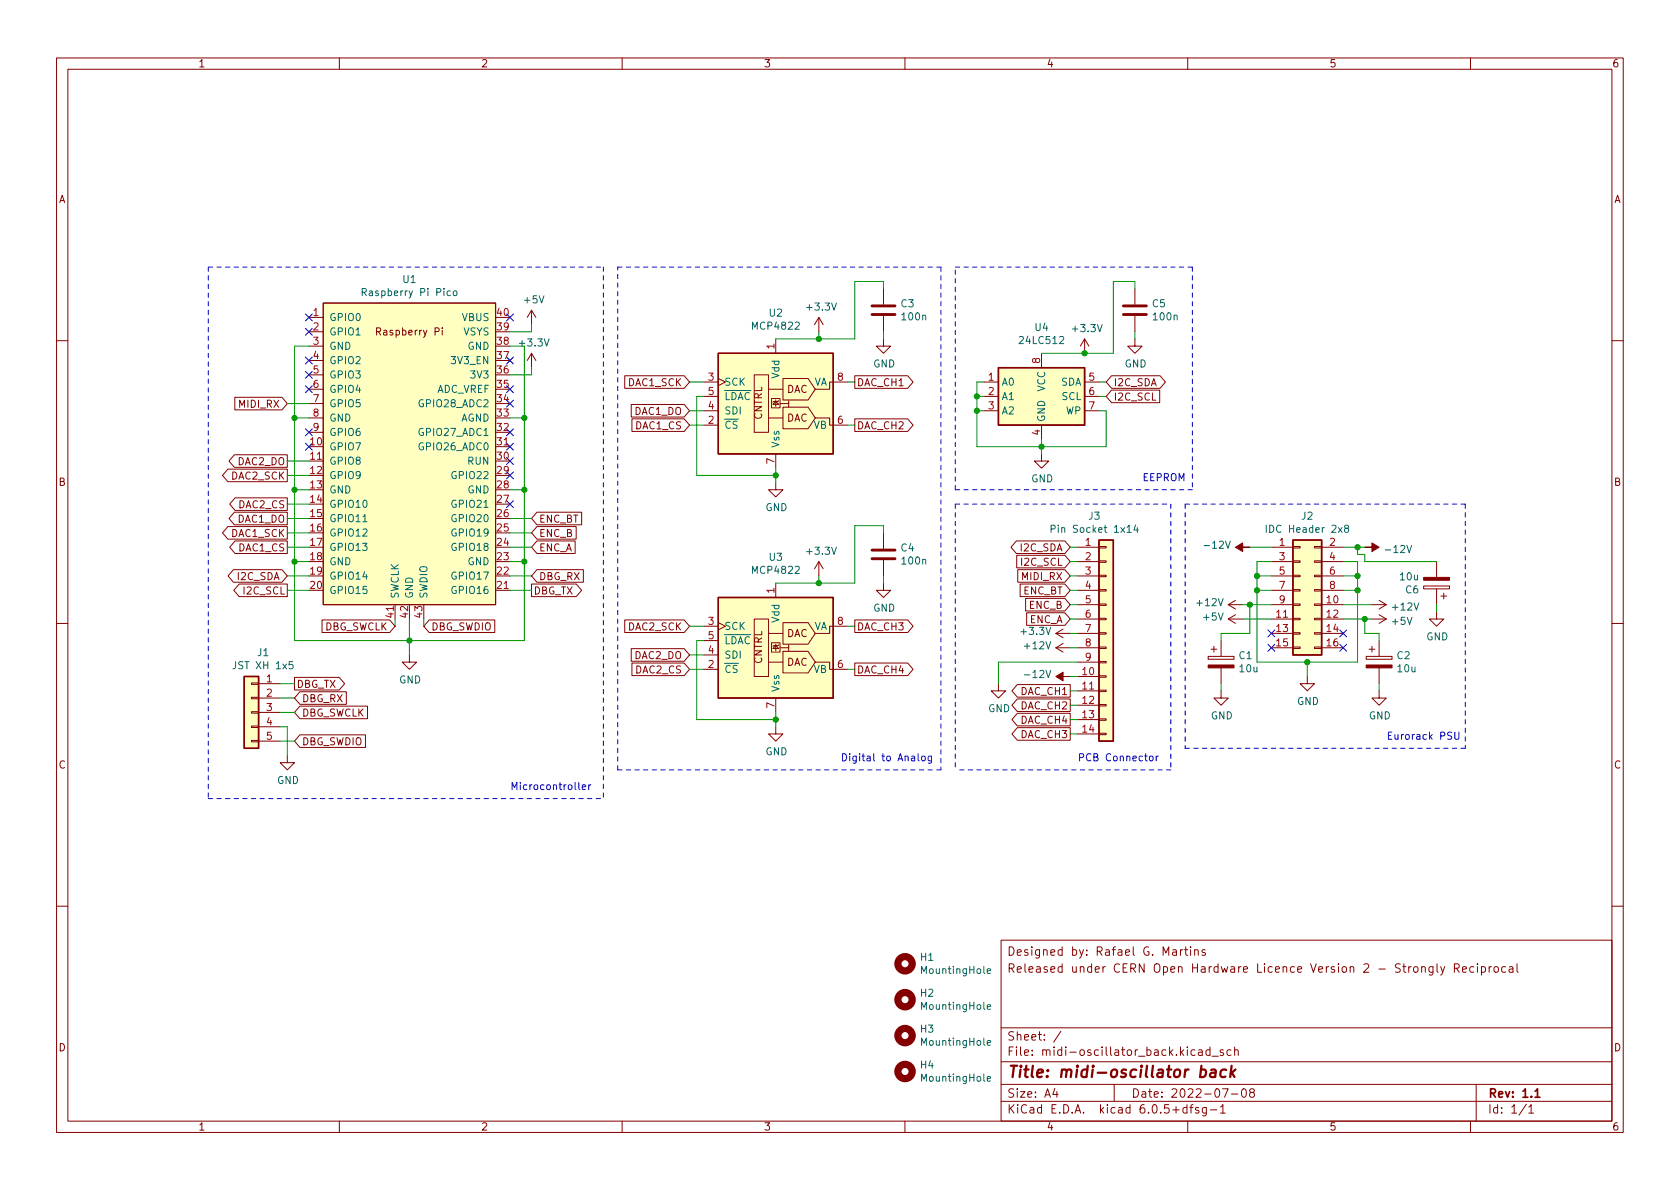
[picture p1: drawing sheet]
<svg xmlns="http://www.w3.org/2000/svg" width="297mm" height="210mm" viewBox="0 0 297 210" stroke-linecap="round" stroke-linejoin="round" font-family="sans-serif">
<g fill="none" stroke="#840000" stroke-width=".18">
<path d="M10 10.2h277v190.1h-277zM12 12.2h273v186.1h-273zM60 10.2v2M110 10.2v2M160 10.2v2M210 10.2v2M260 10.2v2M54.6 56.1h2.5M54.6 58.7h2.5M57.1 53.6h30.5v53.3h-30.5zM78.2 58v.1M78.2 58.4v.8"/>
<path d="M94 54.9v2.5M94 54.9l-.8 1.2M94 54.9l.7 1.2M137.2 59.9v2.6M144.8 56.1l-.8 1.3M144.8 56.1v2.6M144.8 56.1l.7 1.3M156.2 59.9v1.3h1.3l-1.3 1.3-1.3-1.3h1.3M156.2 51v2.8M156.2 55.9v2.8M191.8 59.9l-.8 1.3M191.8 59.9v2.6"/>
<path d="M191.8 59.9l.7 1.3M200.7 59.9v1.3h1.2l-1.2 1.3-1.3-1.3h1.3M200.7 51v2.8M200.7 55.9v2.8M10 60.2h2M41.5 70.3h8.3l1 1.1-1 1.1h-8.3zM54.6 61.2h2.5M54.6 63.7h2.5M54.6 66.3h2.5M54.6 68.8h2.5M54.6 71.4h2.5M54.6 73.9h2.5"/>
<path d="M54.6 76.4h2.5M87.6 79h2.6M94 62.5l-.8 1.2M94 62.5v2.5M94 62.5l.7 1.2M110.5 66.4h10.5l.9 1.2-.9 1.1h-10.5zM111.6 71.5h9.4l.9 1.1-.9 1.1h-9.4zM111.7 74.1h9.3l.9 1.1-.9 1.1h-9.3zM124.5 67.6h2.5M124.5 70.1h2.5M124.5 72.6h2.5M124.5 75.2h2.5"/>
<path d="M127 66.9l1.3 .7-1.3 .6M133.3 66.3h2.6v10.1h-2.6zM135.9 68.8h2.5M135.9 73.9h2.5M136.4 70.5h1.5v1.6h-1.5zM137.2 71l.5 .5h-1zM137.2 70.7v1.2M137.7 70.9l-.2 .1h-.7l-.1 .1M138.4 72h4.5l1.2 1.9-1.2 1.9h-4.5zM138.4 66.9h4.5l1.2 1.9-1.2 1.9h-4.5zM139.4 70.9v.5h-1.5M139.4 71.2v.8"/>
<path d="M144.1 73.9h2.6v1.3h3.2M149.9 67.6h-3.2v1.2h-2.6M151.1 74.1h9.4l.9 1.1-.9 1.1h-9.4zM151.1 66.4h9.4l.9 1.2-.9 1.1h-9.4zM174 67.6h2.5M174 70.1h2.5M174 72.6h2.5M184.1 62.5v2.5M184.1 75.2v2.5M191.8 67.6h2.5M191.8 70.1h2.5M191.8 72.6h2.5"/>
<path d="M196.5 66.4h8.6l1 1.2-1 1.1h-8.6l-.9-1.1zM196.5 69h8.5v2.2h-8.5l-.9-1.1zM285 60.2h2M40.3 83h10.5v2.2h-10.5l-1-1.1zM40.3 93.1h10.5v2.2h-10.5l-1-1.1zM41.4 90.6h9.4v2.2h-9.4l-.9-1.1zM41.4 80.4h9.4v2.2h-9.4l-.9-1.1zM41.6 88h9.2v2.3h-9.2l-1-1.2zM41.6 95.7h9.2v2.2h-9.2l-1-1.1zM54.6 81.5h2.5M94.9 93.1h7v2.2h-7l-.9-1.1zM94.9 90.6h7.9v2.2h-7.9l-.9-1.1z"/>
<path d="M94.9 95.7h6.8v2.2h-6.8l-.9-1.1zM137.2 85.3v1.3h1.2l-1.2 1.3-1.3-1.3h1.3M137.2 80.3v2.5M144.8 99.3v2.5M144.8 99.3l-.8 1.3M144.8 99.3l.7 1.3M156.2 94.2v2.8M156.2 99.1v2.7M179.7 95.7h8.6l.9 1.1-.9 1.1h-8.6l-.9-1.1zM179.8 98.2h8.5l.9 1.1-.9 1.1h-8.5zM184.1 80.3v1.2h1.3l-1.3 1.3-1.2-1.3h1.2M190.5 96.8h3.8"/>
<path d="M190.5 99.3h3.8M194.3 99.2h1.3v.2h-1.3zM194.3 96.6h1.3v.3h-1.3zM224.8 96.8h3.8M224.8 99.3h3.8M228.6 99.2h1.3v.2h-1.3zM228.6 96.6h1.3v.3h-1.3zM232.4 99.2h1.3v.2h-1.3zM232.4 96.6h1.3v.3h-1.3zM233.7 96.8h3.8M233.7 99.3h3.8M254 99.3v2.8"/>
<path d="M10 110.2h2M41.3 100.7h8.5l1 1.1-1 1.2h-8.5l-1-1.2zM42.3 103.3h8.5v2.2h-8.5l-1-1.1zM52.1 119.8h7.9l.9 1.1-.9 1.1h-7.9zM56.9 109.6h12l.9 1.1-.9 1.1h-12zM69.8 106.9v2.6M72.4 115.8v1.3h1.3l-1.3 1.3-1.3-1.3h1.3M75.9 109.6h11.6v2.2h-11.6l-1-1.1zM87.6 104.4h2.6M94 103.3h7.9l.9 1.1-.9 1.1h-7.9zM94.9 100.7h8.2v2.3h-8.2l-.9-1.2zM110.5 109.6h10.5l.9 1.1-.9 1.1h-10.5z"/>
<path d="M111.6 114.7h9.4l.9 1.1-.9 1.1h-9.4zM111.7 117.2h9.3l.9 1.2-.9 1.1h-9.3zM124.5 118.4h2.5M124.5 110.7h2.5M124.5 115.8h2.5M124.5 113.3h2.5M127 110.1l1.3 .6-1.3 .7M133.3 109.5h2.6v10.1h-2.6zM135.9 112h2.5M135.9 117.1h2.5M136.4 113.7h1.5v1.6h-1.5zM137.2 114.2l.5 .5h-1z"/>
<path d="M137.2 103.1v2.6M137.2 113.9v1.2M137.7 114l-.2 .2h-.7l-.1 .1M138.4 115.2h4.5l1.2 1.9-1.2 1.9h-4.5zM138.4 110.1h4.5l1.2 1.9-1.2 1.9h-4.5zM139.4 114v.5h-1.5M139.4 114.4v.8M144.1 117.1h2.6v1.3h3.2M149.9 110.7h-3.2v1.3h-2.6M151.1 117.2h9.4l.9 1.2-.9 1.1h-9.4zM151.1 109.6h9.4l.9 1.1-.9 1.1h-9.4zM156.2 103.1v1.3h1.3l-1.3 1.3-1.3-1.3h1.3"/>
<path d="M179.9 100.7h8.4l.9 1.1-.9 1.2h-8.4zM180.4 103.3h7.9l.9 1.1-.9 1.1h-7.9zM181.3 105.8h7l.9 1.1-.9 1.1h-7zM181.5 108.4h6.8l.9 1.1-.9 1.1h-6.8zM186.7 112h2.5M186.7 114.5h2.5M186.7 114.5l1.3 .8M186.7 112l1.3 .8M188 113.8l-1.3 .7M188 111.2l-1.3 .8M190.5 106.9h3.8M190.5 109.5h3.8"/>
<path d="M190.5 112h3.8M190.5 114.5h3.8M190.5 101.8h3.8M190.5 104.4h3.8M190.5 117.1h3.8M190.5 119.6h3.8M194.3 119.5h1.3v.3h-1.3zM194.3 117h1.3v.2h-1.3zM194.3 114.4h1.3v.3h-1.3zM194.3 111.9h1.3v.2h-1.3zM194.3 109.3h1.3v.3h-1.3zM194.3 106.8h1.3v.3h-1.3z"/>
<path d="M194.3 104.3h1.3v.2h-1.3zM194.3 101.7h1.3v.3h-1.3zM213.6 116.1h4.6v.5h-4.6zM214.1 114.8h1M214.6 114.3v1M215.9 113.3v2.8M215.9 118.1v2.8M217.2 106.9l1.2 .8M217.2 106.9h2.5M217.2 109.5h2.5M217.2 109.5l1.2 .7M218.4 106.2l-1.2 .7"/>
<path d="M218.4 108.7l-1.2 .8M224.8 106.9h3.8M224.8 109.5h3.8M224.8 112h3.8M224.8 114.5h3.8M224.8 101.8h3.8M224.8 104.4h3.8M228.6 114.4h1.3v.3h-1.3zM228.6 111.9h1.3v.2h-1.3zM228.6 109.3h1.3v.3h-1.3zM228.6 106.8h1.3v.3h-1.3zM228.6 104.3h1.3v.2h-1.3z"/>
<path d="M228.6 101.7h1.3v.3h-1.3zM231.1 119.6v1.3h1.3l-1.3 1.3-1.2-1.3h1.2M232.4 114.4h1.3v.3h-1.3zM232.4 111.9h1.3v.2h-1.3zM232.4 109.3h1.3v.3h-1.3zM232.4 106.8h1.3v.3h-1.3zM232.4 104.3h1.3v.2h-1.3zM232.4 101.7h1.3v.3h-1.3zM233.7 106.9h3.8M233.7 109.5h3.8M233.7 112h3.8M233.7 114.5h3.8"/>
<path d="M233.7 101.8h3.8M233.7 104.4h3.8M241.6 116.1h4.5v.5h-4.5zM242.1 114.8h1M242.6 106.9h2.5M242.6 109.5h2.5M242.6 114.3v1M243.8 106.2l1.3 .7M243.8 108.7l1.3 .8M243.8 113.3v2.8M243.8 118.1v2.8M245.1 106.9l-1.3 .8"/>
<path d="M245.1 109.5l-1.3 .7M251.7 103.6h4.6v.5h-4.6zM254 108.2v1.3h1.3l-1.3 1.2-1.3-1.2h1.3M254 104.1v2.8M254.8 105.4h1M255.3 104.9v1M285 110.2h2M44.4 130.9h1.3v.3h-1.3zM44.4 128.4h1.3v.2h-1.3zM44.4 125.9h1.3v.2h-1.3zM44.4 123.3h1.3v.3h-1.3zM44.4 120.8h1.3v.2h-1.3z"/>
<path d="M45.7 120.9h3.8M45.7 123.4h3.8M45.7 126h3.8M45.7 128.5h3.8M45.7 131.1h3.8M50.8 133.6v1.3h1.3l-1.3 1.2-1.3-1.2h1.3M53 124.9h12v2.2h-12l-.9-1.1zM53 122.3h8.2v2.2h-8.2l-.9-1.1zM53 129.9h11.6v2.3h-11.6l-.9-1.1zM137.2 128.5v1.3h1.2l-1.2 1.3-1.3-1.3h1.3M137.2 123.4v2.6M176.5 120.9v1.3h1.3l-1.3 1.2-1.2-1.2h1.2"/>
<path d="M179.9 128.7h9.3v2.2h-9.3l-1-1.1zM179.9 121.1h9.3v2.2h-9.3l-1-1.1zM179.9 126.1h9.3v2.3h-9.3l-1-1.2zM179.9 123.6h9.3v2.2h-9.3l-1-1.1zM190.5 122.2h3.8M190.5 124.7h3.8M190.5 127.2h3.8M190.5 129.8h3.8M194.3 129.7h1.3v.2h-1.3zM194.3 127.1h1.3v.3h-1.3zM194.3 124.6h1.3v.2h-1.3zM194.3 122h1.3v.3h-1.3z"/>
<path d="M215.9 122.2v1.2h1.3l-1.3 1.3-1.3-1.3h1.3M243.8 122.2v1.2h1.3l-1.3 1.3-1.2-1.3h1.2M10 160.2h2M177 166.3h108v32h-108zM207.4 168h.5l.1 .9M208 168.3l-.5 .1a.29 .29 0 0 0-.2 .2 .29 .29 0 0 0 .2 .3h.5M208.7 167.9v1M209.1 167.9l-.2 .1-.2 .2M209.4 167.9h.6M209.6 167.4v1.3l.4 .2M210.5 167.4v.2M210.5 167.9v1"/>
<path d="M211.2 168.1l.2-.2 .4 .1 .1 .9M211.2 167.9v1M213.1 168l-.4-.1-.2 .2 .1 .3 .5 .1v.4h-.6M253.4 170.9v1.2l-.3 .3h-.4M253.4 171l-.5-.1-.3 .3v.4l.2 .3h.6M254.1 170.4v1.3l.2 .2M254.7 170.9l.4 1M255.4 170.9l-.5 1.4-.2 .1M257.1 171.2l.8-.1 .1-.2-.1-.3-.2-.2h-.6v1.5M257.5 171.2l.5 .7M258.6 171.4l.7-.1-.1-.3-.4-.1-.2 .2 .1 .8h.5M260.6 171l-.5-.1-.2 .3v.4l.1 .3h.6"/>
<path d="M261.2 170.4v.2M261.2 170.9v1M261.9 171l.5-.1 .2 .3v.4l-.1 .3h-.6M261.9 170.9v1.5M263.3 170.9v1M263.7 170.9l-.3 .1-.1 .2M264.3 171l.4-.1 .2 .3v.4l-.2 .3h-.4l-.2-.3v-.4zM266.2 171l-.4-.1-.3 .3v.4l.2 .3h.5M266.9 171h.5l.1 .9M267.5 171.3l-.5 .1a.29 .29 0 0 0-.2 .2 .29 .29 0 0 0 .2 .3h.5M268.2 170.4v1.3l.2 .2M285 160.2h2"/>
<path d="M60 198.3v2M110 198.3v2M160 198.3v2M177 194.8h108M177 191.8h108M177 187.8h108M177 181.8h108M186.5 192.5l-.4 1h1M186.9 193v1M187.6 182.4l-1.3 1.9M197 191.8v3M209.9 195.9l-.5-.1-.3 .3v.4l.2 .3h.6"/>
<path d="M209.9 195.3v1.5M210 198.3v2M210.4 195.8h.5M210.9 195.3l-.3 .2v1.3M211.9 195.9l-.3-.1-.2 .2v.3l.5 .1v.4h-.5M211.9 185.7h.6l.1 .9M212.6 186l-.5 .1a.29 .29 0 0 0-.2 .2 .29 .29 0 0 0 .2 .3h.5M213.3 195.8v1.2l-.3 .3h-.4M213.3 195.9l-.4-.1-.3 .3v.4l.1 .3h.6M213.9 185.7l-.4-.1-.3 .3v.4l.2 .3h.5M213.9 185.1v1.5M214 196.3h1.1"/>
<path d="M214.3 186.8h1.1M215.8 195.8l.4-.5v1.5M215.8 196.8h.8M216.1 192.5h1l-.6 1.5M216.3 185.7l-.4-.1-.2 .2 .1 .3 .5 .1v.4h-.6M217.6 185.7l-.4-.1-.3 .3v.4l.2 .3h.5M217.7 193.5h1.2M218.3 185.8l.2-.2 .4 .1v.9M218.3 185.1v1.5M219.7 192.6l.2-.1a.81 .81 0 0 1 .5 .7 .81 .81 0 0 1-.3 .8h-.1a.81 .81 0 0 1-.6-.6 .81 .81 0 0 1 .3-.8zM221.2 193.2l-.3-.3 .1-.2 .2-.2 .4 .1 .2 .2-.1 .2-.6 .2-.2 .3 .1 .4 .2 .1h.4l.2-.3-.1-.4-.2-.1M260 198.3v2"/>
<path d="M261 191.8v6.5M269.9 195.3l-1.3 1.9M270.3 195.8l.4-.5v1.5M270.3 196.8h.9"/>
</g>
<path d="M271.4 193l.4-.5v1.5M271.4 194h.9" fill="none" stroke="#840000" stroke-width=".3"/>
<path d="M212.3 189.2l.2-.1 .6 .1 .2 .3-.1 .6a.66 .66 0 0 1-1 .3M214.1 189.2l.2-.1 .6 .1-.1 1.3M215 189.6l-.7 .1a.4 .4 0 0 0-.4 .3 .4 .4 0 0 0 .3 .5l.7-.1M216.8 189.2a.66 .66 0 0 0-1 .3v.6l.1 .3 .2 .1 .6-.1M217.8 188.5l-.3 2M217.8 189.7l.5 .8M218.4 189.1l-.8 .8" fill="none" stroke="#840000" stroke-width=".4"/>
<g fill="#840000" stroke="#840000" stroke-width=".18">
<path d="M186.7 119.6l1.3-.7v.7h1.2h-1.2v.8z"/>
<path d="M213.6 117.6h4.6v.5h-4.6z"/>
<path d="M241.3 96.8h1.3v-.8l1.2 .8-1.2 .7v-.7z"/>
<path d="M251.7 102.1h4.6v.5h-4.6z"/>
<path d="M218.4 96.8l1.3-.8v.8h1.3h-1.3v.7z"/>
<path d="M241.6 117.6h4.5v.5h-4.5z"/>
</g>
<g fill="#ffffc2" stroke="#ffffc2" stroke-width=".18">
<path d="M228.6 95.5h5.1v20.3h-5.1z"/>
<path d="M57.1 53.6h30.5v53.3h-30.5z"/>
<path d="M176.5 65h15.3v10.2h-15.3z"/>
<path d="M43.2 119.6h2.5v12.7h-2.5z"/>
<path d="M127 105.7h20.3v17.7h-20.3z"/>
<path d="M194.3 95.5h2.5v35.6h-2.5z"/>
<path d="M127 62.5h20.3v17.8h-20.3z"/>
</g>
<path d="M127 62.5h20.3v17.8h-20.3zM176.5 65h15.3v10.2h-15.3zM194.3 95.5h2.5v35.6h-2.5zM228.6 95.5h5.1v20.3h-5.1zM43.2 119.6h2.5v12.7h-2.5zM127 105.7h20.3v17.7h-20.3z" fill="none" stroke="#840000" stroke-width=".25"/>
<g fill="none" stroke="#006464" stroke-width=".18">
<path d="M64 51.7l.6-.1 .2-.2-.1-.3-.7-.1v1.3M64.3 51.7l.5 .6M79.6 51.5l-.3-.1-.3 .3 .2 .5h.4M80.2 51.6l.2-.2 .3 .2 .1 .4-.1 .2-.3 .1-.2-.1zM64.2 92.3h.7M185.8 93.5h.7l.1-.2-.1-.3-.7-.1v1.2M200.8 92.8l-.3 .9h.8M201.1 93.3v.8M223.9 92.9v1.2M238 93.4l-.3-.2 .1-.2 .2-.1h.3l.2 .2-.1 .2-.5 .2-.2 .2 .1 .3 .2 .1h.2l.3-.2-.1-.4-.2-.1M51.8 117h-.6l-.1 .6 .2-.1h.4l.1 .2v.5l-.2 .1-.5-.1M174.6 171.7l.6-.1-.1-.2-.4-.1-.1 .2v.6h.5"/>
<path d="M174.6 178.1l.6-.1-.1-.3-.4-.1-.1 .2v.6h.5M174.6 190.8l.6-.1-.1-.3-.4-.1-.1 .2v.6h.5M174.6 184.4l.6-.1-.1-.2-.4-.1-.1 .2v.6h.5"/>
</g>
<g fill="none" stroke="#840000" stroke-width="1.3">
<circle cx="160" cy="176.8" r="1.27"/>
<circle cx="160" cy="170.4" r="1.27"/>
<circle cx="160" cy="189.5" r="1.27"/>
<circle cx="160" cy="183.1" r="1.27"/>
</g>
<path d="M154.2 55.6h4M154.2 54.1h4M198.6 55.6h4.1M198.6 54.1h4.1M154.2 98.8h4M154.2 97.3h4" fill="none" stroke="#840000" stroke-width=".51"/>
<path d="M102.3 138.4v1l.2 .2M102.9 139.2l.7-.1-.1-.3h-.4l-.2 .2 .1 .6h.5M104.1 138.8v.8M104.5 138.8l-.4 .2M162.3 133.3v1.1l.2 .1M163.1 133.8l.3-.1 .2 .2v.4l-.2 .2h-.3l-.2-.2zM164.7 133.7v1l-.2 .3-.4-.1M164.7 133.8l-.4-.1-.2 .2 .1 .6h.5M203.3 133.8l.3-.1 .3 .2v.4l-.3 .2h-.3l-.1-.2zM204.4 133.7v.8M204.8 133.7l-.4 .2M257.2 129.5v1l.3 .2h.2l.2-.2v-1" fill="none" stroke="#0000c2" stroke-width=".18"/>
<g fill="none" stroke="#0000c2" stroke-width=".18" stroke-dasharray=".8 .8">
<path d="M36.8 47.2h69.9M36.8 47.2v94M106.7 47.2v94M109.2 47.2h57.2M166.4 47.2v88.9M168.9 47.2h41.9M210.8 47.2v39.4M168.9 89.1v47M168.9 89.1h38.1M168.9 86.6v-39.4M207 89.1v47M209.5 89.1v43.2"/>
<path d="M210.8 86.6h-41.9M259.1 89.1h-49.6M259.1 89.1v43.2M109.2 136.1v-88.9M166.4 136.1h-57.2M207 136.1h-38.1M259.1 132.3h-49.6M36.8 141.2h69.9"/>
</g>
<g fill="none" stroke="#009600" stroke-width=".18">
<path d="M94 57.4v1.3h-3.8M144.8 58.7v1.2M156.2 51v-1.2h-5.1v10.1h-13.9M156.2 58.7v1.2M200.7 51v-1.2h-3.9v12.7h-12.7M200.7 58.7v1.2M50.8 71.4h3.8M52.1 73.9h2.5M54.6 61.2h-2.5v52.1h40.6v-52.1h-2.5M90.2 73.9h2.5M94 65v1.3h-3.8M121.9 67.6h2.6"/>
<path d="M121.9 72.6h2.6M121.9 75.2h2.6M124.5 70.1h-1.3v14h14M149.9 67.6h1.2M149.9 75.2h1.2M172.7 70.1h1.3M172.7 72.6h1.3M174 67.6h-1.3v11.4h22.9v-6.4h-1.3M184.1 77.7v2.6M194.3 67.6h1.3M194.3 70.1h1.3M50.8 81.5h3.8"/>
<path d="M50.8 84.1h3.8M50.8 89.1h3.8M50.8 94.2h3.8M50.8 91.7h3.8M50.8 96.8h3.8M52.1 86.6h2.5M52.1 99.3h2.5M90.2 86.6h2.5M90.2 99.3h2.5M90.2 94.2h3.8M90.2 91.7h3.8M90.2 96.8h3.8"/>
<path d="M137.2 82.8v2.5M156.2 94.2v-1.2h-5.1v10.1h-13.9M189.2 99.3h1.3M189.2 96.8h1.3M221 96.8h3.8M224.8 99.3h-2.6v17.8h17.8v-17.8h-2.5M237.5 96.8h3.8M240 96.8v1.2h1.3v1.3h12.7M50.8 101.8h3.8M50.8 104.4h3.8M69.8 109.5v1.2M72.4 109.5v6.3"/>
<path d="M74.9 109.5v1.2M90.2 101.8h3.8M90.2 104.4h3.8M121.9 115.8h2.6M121.9 118.4h2.6M121.9 110.7h2.6M124.5 113.3h-1.3v13.9h14M144.8 101.8v1.3M149.9 118.4h1.2M149.9 110.7h1.2M156.2 101.8v1.3M189.2 101.8h1.3"/>
<path d="M189.2 104.4h1.3M189.2 109.5h1.3M189.2 114.5h1.3M189.2 112h1.3M189.2 119.6h1.3M189.2 106.9h1.3M190.5 117.1h-14v3.8M219.7 109.5h5.1M219.7 106.9h5.1M221 106.9v5.1h-5.1v1.3M222.2 101.8h2.6M222.2 104.4h2.6"/>
<path d="M231.1 117.1v2.5M237.5 101.8h2.5M237.5 104.4h2.5M237.5 109.5h5.1M237.5 106.9h5.1M241.3 109.5v2.5h2.5v1.3M254 106.9v1.3M49.5 128.5h1.3v5.1M49.5 131.1h2.6M49.5 126h2.6M49.5 123.4h2.6M49.5 120.9h2.6"/>
<path d="M137.2 126v2.5M189.2 127.2h1.3M189.2 122.2h1.3M189.2 124.7h1.3M189.2 129.8h1.3M215.9 120.9v1.3M243.8 120.9v1.3"/>
</g>
<g fill="none" stroke="#000084" stroke-width=".18">
<path d="M54 55.5l1.2 1.2M54 58.1l1.2 1.2M55.2 55.5l-1.2 1.2M55.2 58.1l-1.2 1.2M89.6 55.5l1.2 1.2M90.8 55.5l-1.2 1.2M54 78.4l1.2 1.2M54 68.2l1.2 1.2M54 65.7l1.2 1.2M54 75.8l1.2 1.3M54 63.1l1.2 1.3M55.2 78.4l-1.2 1.2"/>
<path d="M55.2 68.2l-1.2 1.2M55.2 65.7l-1.2 1.2M55.2 75.8l-1.2 1.3M55.2 63.1l-1.2 1.3M89.6 68.2l1.2 1.2M89.6 63.1l1.2 1.3M89.6 75.8l1.2 1.3M89.6 78.4l1.2 1.2M89.6 70.8l1.2 1.2M90.8 68.2l-1.2 1.2M90.8 63.1l-1.2 1.3M90.8 75.8l-1.2 1.3"/>
<path d="M90.8 78.4l-1.2 1.2M90.8 70.8l-1.2 1.2M89.6 80.9l1.2 1.2M89.6 83.5l1.2 1.2M89.6 88.5l1.2 1.3M90.8 80.9l-1.2 1.2M90.8 83.5l-1.2 1.2M90.8 88.5l-1.2 1.3M224.2 111.4l1.2 1.2M224.2 113.9l1.2 1.3M225.4 111.4l-1.2 1.2M225.4 113.9l-1.2 1.3"/>
<path d="M236.9 111.4l1.2 1.2M236.9 113.9l1.2 1.3M238.1 111.4l-1.2 1.2M238.1 113.9l-1.2 1.3"/>
</g>
<g fill="#009600" stroke="#009600" stroke-width=".18">
<circle cx="240" cy="96.8" r=".46"/>
<circle cx="240" cy="104.4" r=".46"/>
<circle cx="240" cy="101.8" r=".46"/>
<circle cx="222.2" cy="101.8" r=".46"/>
<circle cx="184.1" cy="79" r=".46"/>
<circle cx="191.8" cy="62.5" r=".46"/>
<circle cx="221" cy="106.9" r=".46"/>
<circle cx="231.1" cy="117.1" r=".46"/>
<circle cx="222.2" cy="104.4" r=".46"/>
<circle cx="241.3" cy="109.5" r=".46"/>
<circle cx="144.8" cy="103.1" r=".46"/>
<circle cx="172.7" cy="72.6" r=".46"/>
<circle cx="172.7" cy="70.1" r=".46"/>
<circle cx="137.2" cy="127.2" r=".46"/>
<circle cx="92.7" cy="86.6" r=".46"/>
<circle cx="52.1" cy="86.6" r=".46"/>
<circle cx="52.1" cy="99.3" r=".46"/>
<circle cx="52.1" cy="73.9" r=".46"/>
<circle cx="92.7" cy="73.9" r=".46"/>
<circle cx="72.4" cy="113.3" r=".46"/>
<circle cx="92.7" cy="99.3" r=".46"/>
<circle cx="144.8" cy="59.9" r=".46"/>
<circle cx="137.2" cy="84.1" r=".46"/>
</g>
<text font-size="2.8" fill="#840000" x="178" y="190.6">Title: midi-oscillator back</text>
<g font-size="2.1" fill="#840000">
<text x="178" y="172">Released under CERN Open Hardware Licence Version 2 - Strongly Reciprocal</text>
<text x="178" y="169">Designed by: Rafael G. Martins</text>
<text x="178" y="184">Sheet: /</text>
<text x="178" y="186.7">File: midi-oscillator_back.kicad_sch</text>
<text x="178" y="196.9">KiCad E.D.A. kicad 6.0.5+dfsg-1</text>
<text x="178" y="194.1">Size: A4</text>
<text x="200" y="194.1">Date: 2022-07-08</text>
<text x="263" y="194.1">Rev: 1.1</text>
<text x="263" y="196.9">Id: 1/1</text>
</g>
<g font-size="1.8" fill="#840000">
<text x="35" y="11.9">1</text>
<text x="85" y="11.9">2</text>
<text x="135" y="11.9">3</text>
<text x="185" y="11.9">4</text>
<text x="235" y="11.9">5</text>
<text x="285" y="11.9">6</text>
<text x="10.3" y="35.9">A</text>
<text x="285.3" y="35.9">A</text>
<text x="66.9" y="59.3">Raspberry Pi</text>
<text x="111.1" y="68.3">DAC1_SCK</text>
<text x="139.1" y="69.5">DAC</text>
<text x="151.4" y="68.3">DAC_CH1</text>
<text x="196.8" y="68.3">I2C_SDA</text>
<text x="196.8" y="70.8">I2C_SCL</text>
<text x="42.4" y="72.1">MIDI_RX</text>
<text x="112.2" y="73.4">DAC1_DO</text>
<text x="112.4" y="75.9">DAC1_CS</text>
<text x="134.7" y="74.3" transform="rotate(-90 134.7 74.3)">CNTRL</text>
<text x="139.1" y="74.5">DAC</text>
<text x="151.4" y="75.9">DAC_CH2</text>
<text x="42" y="82.3">DAC2_DO</text>
<text x="10.3" y="85.9">B</text>
<text x="41" y="84.8">DAC2_SCK</text>
<text x="42.2" y="89.9">DAC2_CS</text>
<text x="285.3" y="85.9">B</text>
<text x="41" y="95">DAC1_SCK</text>
<text x="42" y="92.4">DAC1_DO</text>
<text x="95.2" y="95">ENC_B</text>
<text x="95.2" y="92.4">ENC_BT</text>
<text x="42.2" y="97.5">DAC1_CS</text>
<text x="95.2" y="97.5">ENC_A</text>
<text x="180.5" y="97.5">I2C_SDA</text>
<text x="180.7" y="100">I2C_SCL</text>
<text x="42.1" y="102.6">I2C_SDA</text>
<text x="43.2" y="105.1">I2C_SCL</text>
<text x="94.3" y="105.1">DBG_TX</text>
<text x="95.2" y="102.6">DBG_RX</text>
<text x="180.8" y="102.6">MIDI_RX</text>
<text x="180.9" y="105.1">ENC_BT</text>
<text x="182" y="107.7">ENC_B</text>
<text x="57.2" y="111.5">DBG_SWCLK</text>
<text x="76.2" y="111.5">DBG_SWDIO</text>
<text x="111.1" y="111.5">DAC2_SCK</text>
<text x="139.1" y="112.6">DAC</text>
<text x="151.4" y="111.5">DAC_CH3</text>
<text x="182" y="110.2">ENC_A</text>
<text x="112.2" y="116.5">DAC2_DO</text>
<text x="112.4" y="119.1">DAC2_CS</text>
<text x="134.7" y="117.5" transform="rotate(-90 134.7 117.5)">CNTRL</text>
<text x="139.1" y="117.7">DAC</text>
<text x="151.4" y="119.1">DAC_CH4</text>
<text x="52.4" y="121.6">DBG_TX</text>
<text x="53.3" y="124.2">DBG_RX</text>
<text x="180.6" y="122.9">DAC_CH1</text>
<text x="180.6" y="125.4">DAC_CH2</text>
<text x="53.3" y="126.7">DBG_SWCLK</text>
<text x="53.3" y="131.8">DBG_SWDIO</text>
<text x="180.6" y="130.5">DAC_CH3</text>
<text x="180.6" y="128">DAC_CH4</text>
<text x="10.3" y="135.9">C</text>
<text x="285.3" y="135.9">C</text>
<text x="10.3" y="185.9">D</text>
<text x="285.3" y="185.9">D</text>
<text x="35" y="199.9">1</text>
<text x="85" y="199.9">2</text>
<text x="135" y="199.9">3</text>
<text x="185" y="199.9">4</text>
<text x="235" y="199.9">5</text>
<text x="285" y="199.9">6</text>
</g>
<g font-size="1.8" fill="#006464">
<text x="64.8" y="52.3">Raspberry Pi Pico</text>
<text x="71.3" y="50">U1</text>
<text x="92.8" y="53.6">+5V</text>
<text x="58.2" y="56.8">GPIO0</text>
<text x="58.2" y="59.3">GPIO1</text>
<text x="81.7" y="56.8">VBUS</text>
<text x="81.9" y="59.3">VSYS</text>
<text x="133.2" y="58.3">MCP4822</text>
<text x="136" y="56">U2</text>
<text x="142.8" y="54.9">+3.3V</text>
<text x="159.3" y="54.3">C3</text>
<text x="159.6" y="56.6">100n</text>
<text x="183" y="58.5">U4</text>
<text x="189.8" y="58.7">+3.3V</text>
<text x="203.8" y="54.3">C5</text>
<text x="204" y="56.6">100n</text>
<text x="58.2" y="61.8">GND</text>
<text x="58.2" y="64.4">GPIO2</text>
<text x="80" y="64.4">3V3_EN</text>
<text x="82.7" y="61.8">GND</text>
<text x="92" y="61.3">+3.3V</text>
<text x="154.4" y="65">GND</text>
<text x="180.5" y="60.8">24LC512</text>
<text x="198.8" y="65">GND</text>
<text x="58.2" y="66.9">GPIO3</text>
<text x="58.2" y="69.5">GPIO4</text>
<text x="77.1" y="69.5">ADC_VREF</text>
<text x="83.5" y="66.9">3V3</text>
<text x="128" y="68.2">SCK</text>
<text x="128" y="70.7">~{LDAC}</text>
<text x="137.8" y="66.8" transform="rotate(-90 137.8 66.8)">Vdd</text>
<text x="143.8" y="68.2">VA</text>
<text x="177" y="68.2">A0</text>
<text x="177" y="70.7">A1</text>
<text x="184.8" y="69.3" transform="rotate(-90 184.8 69.3)">VCC</text>
<text x="187.5" y="68.2">SDA</text>
<text x="187.7" y="70.7">SCL</text>
<text x="58.2" y="72">GPIO5</text>
<text x="58.2" y="74.5">GND</text>
<text x="58.2" y="77.1">GPIO6</text>
<text x="74.4" y="77.1">GPIO27_ADC1</text>
<text x="74.4" y="72">GPIO28_ADC2</text>
<text x="81.4" y="74.5">AGND</text>
<text x="128" y="75.8">~{CS}</text>
<text x="128" y="73.3">SDI</text>
<text x="143.8" y="75.8">VB</text>
<text x="177" y="73.3">A2</text>
<text x="184.8" y="74.7" transform="rotate(-90 184.8 74.7)">GND</text>
<text x="188.4" y="73.3">WP</text>
<text x="58.2" y="79.6">GPIO7</text>
<text x="58.2" y="82.2">GPIO8</text>
<text x="74.4" y="79.6">GPIO26_ADC0</text>
<text x="82.8" y="82.2">RUN</text>
<text x="137.8" y="79.2" transform="rotate(-90 137.8 79.2)">Vss</text>
<text x="58.2" y="84.7">GPIO9</text>
<text x="58.2" y="87.2">GND</text>
<text x="58.2" y="89.8">GPIO10</text>
<text x="80.2" y="89.8">GPIO21</text>
<text x="80.2" y="84.7">GPIO22</text>
<text x="82.7" y="87.2">GND</text>
<text x="182.3" y="85.3">GND</text>
<text x="58.2" y="92.3">GPIO11</text>
<text x="58.2" y="94.9">GPIO12</text>
<text x="80.2" y="94.9">GPIO19</text>
<text x="80.2" y="92.3">GPIO20</text>
<text x="135.3" y="90.4">GND</text>
<text x="186.8" y="94.2">Pin Socket 1x14</text>
<text x="192.5" y="91.9">J3</text>
<text x="224.7" y="94.2">IDC Header 2x8</text>
<text x="230.2" y="91.9">J2</text>
<text x="58.2" y="97.4">GPIO13</text>
<text x="58.2" y="99.9">GND</text>
<text x="80.2" y="97.4">GPIO18</text>
<text x="82.7" y="99.9">GND</text>
<text x="133.2" y="101.5">MCP4822</text>
<text x="136" y="99.2">U3</text>
<text x="142.8" y="98.1">+3.3V</text>
<text x="159.3" y="97.5">C4</text>
<text x="159.6" y="99.8">100n</text>
<text x="213.2" y="97">-12V</text>
<text x="245.3" y="97.8">-12V</text>
<text x="58.2" y="102.5">GPIO14</text>
<text x="58.2" y="105">GPIO15</text>
<text x="70.5" y="105.9" transform="rotate(-90 70.5 105.9)">SWCLK</text>
<text x="73" y="105.9" transform="rotate(-90 73 105.9)">GND</text>
<text x="75.6" y="105.9" transform="rotate(-90 75.6 105.9)">SWDIO</text>
<text x="80.2" y="105">GPIO16</text>
<text x="80.2" y="102.5">GPIO17</text>
<text x="211.7" y="107.2">+12V</text>
<text x="246.4" y="107.9">+12V</text>
<text x="247.6" y="102.6">10u</text>
<text x="248.6" y="104.9">C6</text>
<text x="128" y="111.4">SCK</text>
<text x="128" y="113.9">~{LDAC}</text>
<text x="137.8" y="110" transform="rotate(-90 137.8 110)">Vdd</text>
<text x="143.8" y="111.4">VA</text>
<text x="154.4" y="108.1">GND</text>
<text x="180.7" y="112.3">+3.3V</text>
<text x="212.8" y="109.7">+5V</text>
<text x="246.2" y="110.5">+5V</text>
<text x="252.2" y="113.2">GND</text>
<text x="41.7" y="118.3">JST XH 1x5</text>
<text x="45.5" y="116">J1</text>
<text x="128" y="119">~{CS}</text>
<text x="128" y="116.5">SDI</text>
<text x="143.8" y="119">VB</text>
<text x="181.3" y="114.8">+12V</text>
<text x="181.5" y="119.9">-12V</text>
<text x="219.1" y="116.6">C1</text>
<text x="219.2" y="118.9">10u</text>
<text x="247" y="116.6">C2</text>
<text x="247.2" y="118.9">10u</text>
<text x="70.6" y="120.8">GND</text>
<text x="137.8" y="122.4" transform="rotate(-90 137.8 122.4)">Vss</text>
<text x="174.7" y="125.9">GND</text>
<text x="229.3" y="124.7">GND</text>
<text x="214.1" y="127.2">GND</text>
<text x="242" y="127.2">GND</text>
<text x="135.3" y="133.5">GND</text>
<text x="49" y="138.6">GND</text>
<text x="162.8" y="169.9">H1</text>
<text x="163.1" y="172.2">MountingHole</text>
<text x="162.8" y="176.2">H2</text>
<text x="163.1" y="178.6">MountingHole</text>
<text x="162.8" y="182.6">H3</text>
<text x="163.1" y="184.9">MountingHole</text>
<text x="162.8" y="188.9">H4</text>
<text x="163.1" y="191.3">MountingHole</text>
</g>
<g font-size="1.8" fill="#a90000">
<text x="55.4" y="55.9">1</text>
<text x="55.4" y="58.4">2</text>
<text x="87.9" y="58.4">39</text>
<text x="87.9" y="55.9">40</text>
<text x="55.4" y="61">3</text>
<text x="55.4" y="63.5">4</text>
<text x="87.9" y="63.5">37</text>
<text x="87.9" y="61">38</text>
<text x="136.9" y="61.7" transform="rotate(-90 136.9 61.7)">1</text>
<text x="183.9" y="64.2" transform="rotate(-90 183.9 64.2)">8</text>
<text x="55.4" y="66">5</text>
<text x="55.4" y="68.6">6</text>
<text x="55.4" y="71.1">7</text>
<text x="87.9" y="71.1">34</text>
<text x="87.9" y="68.6">35</text>
<text x="87.9" y="66">36</text>
<text x="125.2" y="67.3">3</text>
<text x="125.2" y="69.8">5</text>
<text x="148.1" y="67.3">8</text>
<text x="174.8" y="67.3">1</text>
<text x="174.8" y="69.8">2</text>
<text x="192.5" y="67.3">5</text>
<text x="192.5" y="69.8">6</text>
<text x="55.4" y="73.7">8</text>
<text x="55.4" y="76.2">9</text>
<text x="87.9" y="76.2">32</text>
<text x="87.9" y="73.7">33</text>
<text x="125.2" y="74.9">2</text>
<text x="125.2" y="72.4">4</text>
<text x="148.1" y="74.9">6</text>
<text x="174.8" y="72.4">3</text>
<text x="183.9" y="76.9" transform="rotate(-90 183.9 76.9)">4</text>
<text x="192.5" y="72.4">7</text>
<text x="54.9" y="78.7">10</text>
<text x="54.9" y="81.3">11</text>
<text x="54.9" y="83.8">12</text>
<text x="87.9" y="83.8">29</text>
<text x="87.9" y="81.3">30</text>
<text x="87.9" y="78.7">31</text>
<text x="136.9" y="82" transform="rotate(-90 136.9 82)">7</text>
<text x="54.9" y="86.4">13</text>
<text x="54.9" y="88.9">14</text>
<text x="87.9" y="88.9">27</text>
<text x="87.9" y="86.4">28</text>
<text x="54.9" y="91.4">15</text>
<text x="54.9" y="94">16</text>
<text x="87.9" y="94">25</text>
<text x="87.9" y="91.4">26</text>
<text x="54.9" y="96.5">17</text>
<text x="54.9" y="99.1">18</text>
<text x="54.9" y="101.6">19</text>
<text x="87.9" y="101.6">22</text>
<text x="87.9" y="99.1">23</text>
<text x="87.9" y="96.5">24</text>
<text x="191.9" y="96.5">1</text>
<text x="191.9" y="99.1">2</text>
<text x="191.9" y="101.6">3</text>
<text x="226.2" y="96.5">1</text>
<text x="226.2" y="99.1">3</text>
<text x="226.2" y="101.6">5</text>
<text x="235.1" y="96.5">2</text>
<text x="235.1" y="99.1">4</text>
<text x="235.1" y="101.6">6</text>
<text x="54.9" y="104.1">20</text>
<text x="87.9" y="104.1">21</text>
<text x="136.9" y="104.9" transform="rotate(-90 136.9 104.9)">1</text>
<text x="191.9" y="104.1">4</text>
<text x="191.9" y="106.7">5</text>
<text x="226.2" y="104.1">7</text>
<text x="226.2" y="106.7">9</text>
<text x="234.6" y="106.7">10</text>
<text x="235.1" y="104.1">8</text>
<text x="69.6" y="109.2" transform="rotate(-90 69.6 109.2)">41</text>
<text x="72.1" y="109.2" transform="rotate(-90 72.1 109.2)">42</text>
<text x="74.7" y="109.2" transform="rotate(-90 74.7 109.2)">43</text>
<text x="125.2" y="110.5">3</text>
<text x="125.2" y="113">5</text>
<text x="148.1" y="110.5">8</text>
<text x="191.9" y="109.2">6</text>
<text x="191.9" y="111.8">7</text>
<text x="225.7" y="109.2">11</text>
<text x="225.7" y="111.8">13</text>
<text x="234.6" y="109.2">12</text>
<text x="234.6" y="111.8">14</text>
<text x="125.2" y="118.1">2</text>
<text x="125.2" y="115.6">4</text>
<text x="148.1" y="118.1">6</text>
<text x="191.4" y="119.4">10</text>
<text x="191.9" y="114.3">8</text>
<text x="191.9" y="116.8">9</text>
<text x="225.7" y="114.3">15</text>
<text x="234.6" y="114.3">16</text>
<text x="47.1" y="120.6">1</text>
<text x="47.1" y="123.2">2</text>
<text x="47.1" y="125.7">3</text>
<text x="136.9" y="125.2" transform="rotate(-90 136.9 125.2)">7</text>
<text x="191.4" y="121.9">11</text>
<text x="191.4" y="124.5">12</text>
<text x="47.1" y="128.3">4</text>
<text x="47.1" y="130.8">5</text>
<text x="191.4" y="127">13</text>
<text x="191.4" y="129.5">14</text>
</g>
<g font-size="1.8" fill="#0000c2">
<text x="201.9" y="85.1">EEPROM</text>
<text x="245.1" y="130.8">Eurorack PSU</text>
<text x="148.6" y="134.6">Digital to Analog</text>
<text x="190.5" y="134.6">PCB Connector</text>
<text x="90.2" y="139.7">Microcontroller</text>
</g>
</svg>
